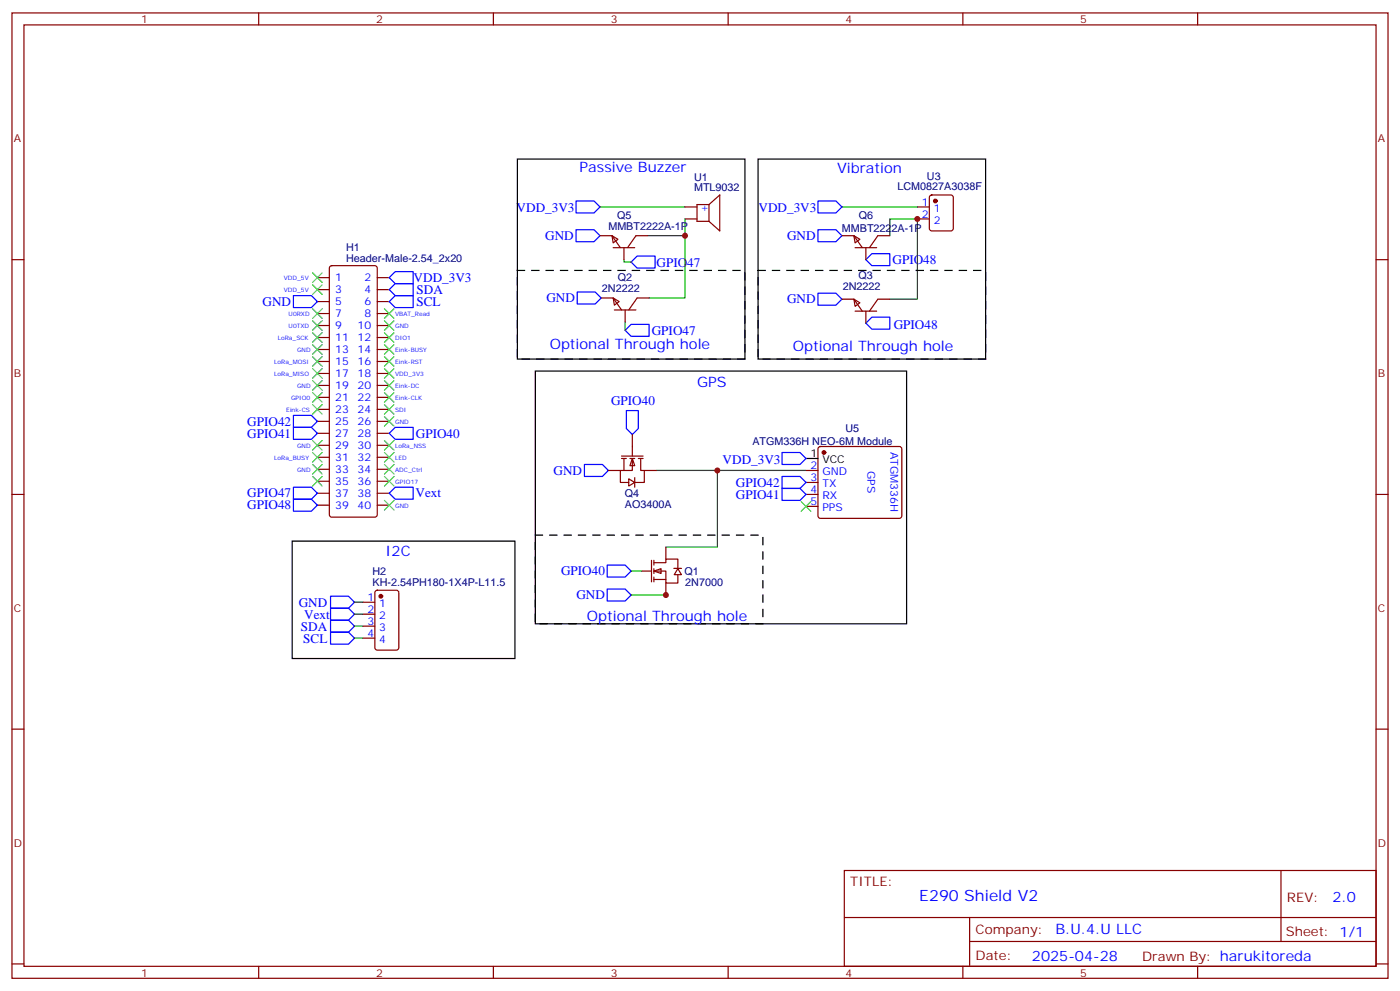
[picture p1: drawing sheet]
<svg xmlns="http://www.w3.org/2000/svg" width="412mm" height="292mm" viewBox="0 0 412 292" stroke-linecap="round" stroke-linejoin="round" font-family="sans-serif">
<g fill="none" stroke="#870000" stroke-width=".35">
<path d="M3.5 3.8h405.4v284.3h-405.4zM7.1 7.3h398.2v277.3h-398.2zM76.2 3.8v3.5M145.3 3.8v3.5M214.5 3.8v3.5M283.6 3.8v3.5M352.8 3.8v3.5M274 57.6l.5-.2h5.6l.7 .5v9.4l-.5 .7h-5.8l-.7-.4v-9.5zM3.5 76.5h3.6M97.2 78.5l.5-.3h12.7l.5 .3 .2 .5v72.6l-.2 .5-.5 .2h-12.7l-.5-.2-.2-.5v-72.6zM176.7 69.4h3.6l2.4 3.6M180.3 69.4l1.7 1.1-1.4 1z"/>
<path d="M180.6 73h6.4M183.8 73v3.5M190.9 69.4h-3.6l-2.4 3.6M201.8 61h3.5M201.8 64.5h3.5M208.8 60.3l3.2-2.9v10.6l-3.2-2.8M208.8 60.3v4.9M208.8 60.3h-3.5v4.9h3.5M248 69.4h3.5l2.5 3.6M251.5 69.4l1.8 1.1-1.4 1zM251.9 73h6.3M255.1 73v3.5"/>
<path d="M262.1 69.4h-3.5l-2.5 3.6M270.2 61h3.6M270.2 64.5h3.6M405.3 76.5h3.6M93.5 81.8h3.5M93.5 85.3h3.5M93.5 88.8h3.5M93.5 92.4h3.5M93.5 95.9h3.5M93.5 99.4h3.5M111.1 81.8h3.6M111.1 85.3h3.6"/>
<path d="M111.1 88.8h3.6M111.1 92.4h3.6M111.1 95.9h3.6M111.1 99.4h3.6M177.1 87.8h3.5l2.5 3.5M180.6 87.8l1.8 1-1.4 1.1zM181 91.3h6.3M184.1 91.3v3.5M191.2 87.8h-3.5l-2.5 3.5M248 88.1h3.5l2.5 3.6M251.5 88.1l1.8 1.1-1.4 1zM251.9 91.7h6.3"/>
<path d="M255.1 91.7v3.5M262.1 88.1h-3.5l-2.5 3.6M93.5 102.9h3.5M93.5 106.5h3.5M93.5 110h3.5M93.5 113.5h3.5M93.5 117.1h3.5M111.1 102.9h3.6M111.1 106.5h3.6M111.1 110h3.6M111.1 113.5h3.6M111.1 117.1h3.6"/>
<path d="M93.5 120.6h3.5M93.5 124.1h3.5M93.5 127.6h3.5M93.5 131.2h3.5M93.5 134.7h3.5M93.5 138.2h3.5M111.1 120.6h3.6M111.1 124.1h3.6M111.1 127.6h3.6M111.1 131.2h3.6M111.1 134.7h3.6M111.1 138.2h3.6"/>
<path d="M3.5 145.6h3.6M93.5 141.7h3.5M93.5 145.3h3.5M93.5 148.8h3.5M111.1 141.7h3.6M111.1 145.3h3.6M111.1 148.8h3.6M405.3 145.6h3.6M106.9 177.4h3.5M110.7 174.1l.4-.3h5.7l.6 .5 .1 16.5-.5 .6-5.9 .1-.6-.5-.1-16.4zM106.9 180.9h3.5M106.9 184.4h3.5"/>
<path d="M106.9 188h3.5M3.5 214.8h3.6M405.3 214.8h3.6M248.7 256.4h156.6v28.2h-156.6zM377.3 256.4v20.9M248.7 270.2h156.5M285.6 277.3h119.6M285.6 270.2v14.2M3.5 283.9h3.6M76.2 284.6v3.5M145.3 284.6v3.5M214.5 284.6v3.5"/>
<path d="M283.6 284.6v3.5M352.8 284.6v3.5M405.3 283.9h3.6"/>
</g>
<g fill="none" stroke="#00f" stroke-width=".35">
<path d="M169.7 59.2h5.3l1.7 1.8-1.7 1.7h-5.3zM240.9 59.2h5.3l1.8 1.8-1.8 1.7h-5.3zM169.7 67.7h5.3l1.7 1.7-1.7 1.8h-5.3zM187.7 75.4h5.3v3.6h-5.3l-1.8-1.8zM240.9 67.7h5.3l1.8 1.7-1.8 1.8h-5.3zM256.8 74.7h5.3v3.5h-5.3l-1.7-1.7zM86.4 87.1h5.3l1.8 1.7-1.8 1.8h-5.3zM116.4 83.5h5.3v3.6h-5.3l-1.7-1.8zM116.4 87.1h5.3v3.5h-5.3l-1.7-1.8zM116.4 80h5.3v3.5h-5.3l-1.7-1.7zM170 86h5.3l1.8 1.8-1.8 1.7h-5.3zM185.9 95.5h5.3v3.6h-5.3l-1.8-1.8z"/>
<path d="M240.9 86.4h5.3l1.8 1.7-1.8 1.8h-5.3zM256.8 93.4h5.3v3.5h-5.3l-1.7-1.7zM116.4 125.9h5.3v3.5h-5.3l-1.7-1.8zM172.2 136.8h5.2l1.8 1.8-1.8 1.7h-5.2zM184.5 120.9h3.5v5.3l-1.7 1.8-1.8-1.8zM86.4 147h5.3l1.8 1.8-1.8 1.8h-5.3zM86.4 143.5h5.3l1.8 1.8-1.8 1.7h-5.3zM116.4 143.5h5.3v3.5h-5.3l-1.7-1.7zM97.4 179.1h5.3l1.7 1.8-1.7 1.8h-5.3zM97.4 175.6h5.3l1.7 1.8-1.7 1.7h-5.3zM178.9 173.5h5.2l1.8 1.8-1.8 1.7h-5.2zM178.9 166.4h5.2l1.8 1.8-1.8 1.8h-5.2z"/>
<path d="M97.4 182.7h5.3l1.7 1.7-1.7 1.8h-5.3zM97.4 186.2h5.3l1.7 1.8-1.7 1.7h-5.3z"/>
</g>
<path d="M92.1 140.3l2.8 2.9M94.9 140.3l-2.8 2.9" fill="none" stroke="#3c3" stroke-width=".35"/>
<g fill="#870000" stroke="#870000" stroke-width=".35">
<circle cx="112.2" cy="175.6" r=".53"/>
<circle cx="275.5" cy="59.2" r=".53"/>
</g>
<g fill="none" stroke="#008700" stroke-width=".35">
<path d="M176.7 61h25.1M183.8 76.5v.7h2.1M201.8 64.5v4.9h-10.9M201.8 69.4v18.4h-10.6M248 61h22.2M262.1 69.4v-4.9h8.1v23.6h-8.1M184.1 94.8v2.5M193.3 138.6h44.1M211.3 138.6v22.5h-15.2M104.4 177.4h2.5M185.9 175.3h10.6M104.4 180.9h2.5"/>
<path d="M104.4 184.4h2.5M104.4 188h2.5"/>
</g>
<path d="M152.4 46.8h67v59h-67zM223.3 46.8h67v59h-67zM157.7 109.3h109.4v74.4h-109.4zM86.1 159.4h65.6v34.6h-65.6z" fill="none" stroke="#000" stroke-width=".35"/>
<path d="M152.4 79.7h67v26.1h-67zM223.3 79.7h67v26.1h-67zM157.7 157.6h67v26.1h-67z" fill="none" stroke="#000" stroke-width=".35" stroke-dasharray="2.1 2.1"/>
<g fill="#fff" stroke="#870000" stroke-width=".35">
<path d="M186.3 135l.7 2.2h-1.4z"/>
<path d="M185.2 141l1.8 1.1-1.8 1.1z"/>
</g>
<path d="M179.2 138.6h3.5M183.1 134.3h6.3M183.1 135h1.4M183.8 135v3.6M185.6 135h1.4M186.3 135v3.6h-3.6v3.5h2.5M186.3 128v6.3M188 135h1.4M188.7 135v3.6h1.1v3.5h-2.8M189.8 138.6h3.5M187 140.7v2.8" fill="none" stroke="#870000" stroke-width=".35"/>
<path d="M192.6 168.2l2.1-.7v1.4z" fill="#fff" stroke="#870000" stroke-width=".35"/>
<g fill="none" stroke="#870000" stroke-width=".35">
<path d="M237.4 138.6h3.5M241.2 131.7l.5-.2h23.2l.5 .2 .2 .5v19.8l-.2 .5-.5 .2h-23.2l-.5-.3-.3-.4v-19.8zM237.4 142.1h3.5M237.4 145.6h3.5M237.4 149.2h3.5M189.1 168.2h2.8M191.9 165v6.4M192.6 165.7h3.5v-1h3.6v2.8M192.6 168.2h3.5v3.5h3.6v-2.4M192.6 170.7h3.5M192.6 165v1.4M192.6 167.5v1.4"/>
<path d="M192.6 170v1.4M196.1 161.1v3.6M196.1 171.7v3.6M198.5 167.4h2.3M199.7 167.5l1 1.8h-2.1z"/>
</g>
<path d="M185.9 168.2h3.2" fill="none" stroke="#008700" stroke-width=".35"/>
<circle cx="242.7" cy="133.3" r=".53" fill="#870000" stroke="#870000" stroke-width=".35"/>
<path d="M237.4 135h3.5" fill="none" stroke="#000" stroke-width=".35"/>
<path d="M86.4 125.9h5.3l1.8 1.7-1.8 1.8h-5.3zM86.4 122.3h5.3l1.8 1.8-1.8 1.8h-5.3zM230.4 133.3h5.3l1.7 1.7-1.7 1.8h-5.3zM230.4 140.3h5.3l1.7 1.8-1.7 1.8h-5.3zM230.4 143.9h5.3l1.7 1.7-1.7 1.8h-5.3z" fill="none" stroke="#00f" stroke-width=".35"/>
<g fill="none" stroke="#3c3" stroke-width=".35">
<path d="M92.1 90.9l2.8 2.9M92.1 94.5l2.8 2.8M92.1 98l2.8 2.8M92.1 80.4l2.8 2.8M92.1 83.9l2.8 2.8M94.9 90.9l-2.8 2.9M94.9 94.5l-2.8 2.8M94.9 98l-2.8 2.8M94.9 80.4l-2.8 2.8M94.9 83.9l-2.8 2.8M113.2 94.5l2.9 2.8M113.2 90.9l2.9 2.9"/>
<path d="M113.2 98l2.9 2.8M116.1 94.5l-2.9 2.8M116.1 90.9l-2.9 2.9M116.1 98l-2.9 2.8M92.1 101.5l2.8 2.9M92.1 112.1l2.8 2.8M92.1 115.6l2.8 2.9M92.1 105.1l2.8 2.8M92.1 108.6l2.8 2.8M92.1 119.2l2.8 2.8M94.9 115.6l-2.8 2.9M94.9 101.5l-2.8 2.9"/>
<path d="M94.9 112.1l-2.8 2.8M94.9 119.2l-2.8 2.8M94.9 105.1l-2.8 2.8M94.9 108.6l-2.8 2.8M113.2 108.6l2.9 2.8M113.2 112.1l2.9 2.8M113.2 115.6l2.9 2.9M113.2 119.2l2.9 2.8M113.2 101.5l2.9 2.9M113.2 105.1l2.9 2.8M116.1 115.6l-2.9 2.9M116.1 108.6l-2.9 2.8"/>
<path d="M116.1 112.1l-2.9 2.8M116.1 119.2l-2.9 2.8M116.1 101.5l-2.9 2.9M116.1 105.1l-2.9 2.8M92.1 136.8l2.8 2.8M92.1 129.8l2.8 2.8M92.1 133.3l2.8 2.8M94.9 136.8l-2.8 2.8M94.9 129.8l-2.8 2.8M94.9 133.3l-2.8 2.8M113.2 122.7l2.9 2.8M113.2 129.8l2.9 2.8"/>
<path d="M113.2 136.8l2.9 2.8M113.2 133.3l2.9 2.8M116.1 122.7l-2.9 2.8M116.1 129.8l-2.9 2.8M116.1 136.8l-2.9 2.8M116.1 133.3l-2.9 2.8M113.2 147.4l2.9 2.8M113.2 140.3l2.9 2.9M116.1 147.4l-2.9 2.8M116.1 140.3l-2.9 2.9M236 147.7l2.8 2.9M238.8 147.7l-2.8 2.9"/>
</g>
<g fill="#c00">
<circle cx="201.8" cy="69.4" r=".88"/>
<circle cx="270.2" cy="64.5" r=".88"/>
<circle cx="211.3" cy="138.6" r=".88"/>
<circle cx="196.1" cy="175.3" r=".88"/>
</g>
<text font-size="4.6" fill="#00f" x="270.8" y="265.4">E290 Shield V2</text>
<g font-size="4.2" fill="#00f">
<text x="170.7" y="50.7">Passive Buzzer</text>
<text x="246.6" y="51.1">Vibration</text>
<text x="161.9" y="102.9">Optional Through hole</text>
<text x="233.5" y="103.3">Optional Through hole</text>
<text x="205.3" y="113.9">GPS</text>
<text x="113.6" y="163.6">I2C</text>
<text x="172.9" y="183">Optional Through hole</text>
<text x="392.5" y="265.7">2.0</text>
<text x="310.9" y="275.2">B.U.4.U LLC</text>
<text x="304" y="283">2025-04-28</text>
</g>
<g font-size="3.9" fill="#00f">
<text x="152.2" y="62.5">VDD_3V3</text>
<text x="223.5" y="62.5">VDD_3V3</text>
<text x="160.6" y="70.7">GND</text>
<text x="231.9" y="70.7">GND</text>
<text x="262.9" y="77.7">GPIO48</text>
<text x="121.9" y="83.1">VDD_3V3</text>
<text x="193.4" y="78.8">GPIO47</text>
<text x="122.7" y="86.6">SDA</text>
<text x="161" y="89">GND</text>
<text x="231.9" y="89.4">GND</text>
<text x="77.3" y="90.1">GND</text>
<text x="122.7" y="90.1">SCL</text>
<text x="192" y="98.5">GPIO47</text>
<text x="263.3" y="96.8">GPIO48</text>
<text x="180" y="119.3">GPIO40</text>
<text x="72.8" y="125.3">GPIO42</text>
<text x="72.8" y="128.9">GPIO41</text>
<text x="122.5" y="128.9">GPIO40</text>
<text x="212.9" y="136.6">VDD_3V3</text>
<text x="163.1" y="139.8">GND</text>
<text x="216.8" y="143.3">GPIO42</text>
<text x="72.8" y="146.5">GPIO47</text>
<text x="122.4" y="146.5">Vext</text>
<text x="216.8" y="146.9">GPIO41</text>
<text x="72.8" y="150.1">GPIO48</text>
<text x="165.3" y="169.4">GPIO40</text>
<text x="88" y="178.7">GND</text>
<text x="169.8" y="176.5">GND</text>
<text x="88.7" y="185.7">SDA</text>
<text x="89.6" y="182.2">Vext</text>
<text x="89.3" y="189.2">SCL</text>
</g>
<g font-size="3.9" fill="#800">
<text x="250.5" y="261">TITLE:</text>
<text x="379.1" y="265.7">REV:</text>
<text x="287.4" y="275.2">Company:</text>
<text x="378.7" y="275.8">Sheet: 1/1</text>
<text x="287.4" y="282.9">Date:</text>
<text x="336.4" y="282.9">Drawn By: harukitoreda</text>
</g>
<g font-size="3.2" fill="#800">
<text x="41.6" y="6.8">1</text>
<text x="110.8" y="6.8">2</text>
<text x="179.9" y="6.8">3</text>
<text x="249.1" y="6.8">4</text>
<text x="318.2" y="6.8">5</text>
<text x="4.1" y="41.9">A</text>
<text x="405.9" y="41.9">A</text>
<text x="4.1" y="111.1">B</text>
<text x="405.9" y="111.1">B</text>
<text x="4.1" y="180.2">C</text>
<text x="405.9" y="180.2">C</text>
<text x="4.1" y="249.3">D</text>
<text x="405.9" y="249.3">D</text>
<text x="41.6" y="287.6">1</text>
<text x="110.8" y="287.6">2</text>
<text x="179.9" y="287.6">3</text>
<text x="249.1" y="287.6">4</text>
<text x="318.2" y="287.6">5</text>
</g>
<g font-size="3.2" fill="#000080">
<text x="204.4" y="53.2">U1</text>
<text x="273.1" y="53">U3</text>
<text x="204.4" y="56.4">MTL9032</text>
<text x="264.4" y="56.1">LCM0827A3038F</text>
<text x="181.8" y="64.5">Q5</text>
<text x="253" y="64.5">Q6</text>
<text x="179.2" y="67.7">MMBT2222A-1P</text>
<text x="248" y="68.4">MMBT2222A-1P</text>
<text x="102" y="77.2">Header-Male-2.54_2x20</text>
<text x="102" y="74">H1</text>
<text x="182" y="82.8">Q2</text>
<text x="252.9" y="82.1">Q3</text>
<text x="177.3" y="86.1">2N2222</text>
<text x="248.2" y="85.4">2N2222</text>
<text x="221.6" y="130.9">ATGM336H NEO-6M Module</text>
<text x="249.1" y="127.2">U5</text>
<text x="184.1" y="149.7">AO3400A</text>
<text x="184.1" y="146.5">Q4</text>
<text x="109.7" y="172.6">KH-2.54PH180-1X4P-L11.5</text>
<text x="109.7" y="169.4">H2</text>
<text x="201.6" y="169.4">Q1</text>
<text x="201.9" y="172.5">2N7000</text>
</g>
<g font-size="3.2" fill="#00f">
<text x="206.4" y="62">+</text>
<text x="271.6" y="60.6">1</text>
<text x="271.6" y="64.1">2</text>
<text x="275.1" y="62.4">1</text>
<text x="275.1" y="65.9">2</text>
<text x="98.8" y="82.8">1</text>
<text x="107.3" y="82.8">2</text>
<text x="98.8" y="86.4">3</text>
<text x="98.8" y="89.9">5</text>
<text x="107.3" y="86.4">4</text>
<text x="107.3" y="89.9">6</text>
<text x="98.8" y="93.4">7</text>
<text x="107.3" y="93.4">8</text>
<text x="98.8" y="96.9">9</text>
<text x="98.8" y="100.5">11</text>
<text x="105.3" y="96.9">10</text>
<text x="105.3" y="100.5">12</text>
<text x="98.8" y="104">13</text>
<text x="98.8" y="107.5">15</text>
<text x="105.3" y="104">14</text>
<text x="105.3" y="107.5">16</text>
<text x="98.8" y="111.1">17</text>
<text x="105.3" y="111.1">18</text>
<text x="98.8" y="114.6">19</text>
<text x="98.8" y="118.1">21</text>
<text x="105.3" y="114.6">20</text>
<text x="105.3" y="118.1">22</text>
<text x="98.8" y="121.6">23</text>
<text x="98.8" y="125.2">25</text>
<text x="105.3" y="121.6">24</text>
<text x="105.3" y="125.2">26</text>
<text x="98.8" y="128.7">27</text>
<text x="105.3" y="128.7">28</text>
<text x="98.8" y="132.2">29</text>
<text x="98.8" y="135.7">31</text>
<text x="105.3" y="132.2">30</text>
<text x="105.3" y="135.7">32</text>
<text x="262.4" y="133" transform="rotate(90 262.4 133)">ATGM336H</text>
<text x="98.8" y="139.3">33</text>
<text x="98.8" y="142.8">35</text>
<text x="105.3" y="139.3">34</text>
<text x="105.3" y="142.8">36</text>
<text x="238.8" y="138.2">2</text>
<text x="238.8" y="141.7">3</text>
<text x="242.3" y="140">GND</text>
<text x="242.3" y="143.5">TX</text>
<text x="255.5" y="138.7" transform="rotate(90 255.5 138.7)">GPS</text>
<text x="98.8" y="146.3">37</text>
<text x="98.8" y="149.9">39</text>
<text x="105.3" y="146.3">38</text>
<text x="105.3" y="149.9">40</text>
<text x="238.8" y="145.3">4</text>
<text x="238.8" y="148.8">5</text>
<text x="242.3" y="147">RX</text>
<text x="242.3" y="150.6">PPS</text>
<text x="108.2" y="177">1</text>
<text x="111.7" y="178.8">1</text>
<text x="108.2" y="180.6">2</text>
<text x="108.2" y="184.1">3</text>
<text x="111.7" y="182.3">2</text>
<text x="111.7" y="185.8">3</text>
<text x="108.2" y="187.6">4</text>
<text x="111.7" y="189.4">4</text>
</g>
<g font-size="3.2">
<text x="238.8" y="134.7">1</text>
<text x="242.3" y="136.5">VCC</text>
</g>
<g font-size="1.8" fill="#00f">
<text x="83.6" y="82.5">VDD_5V</text>
<text x="83.6" y="86">VDD_5V</text>
<text x="85" y="93.1">U0RXD</text>
<text x="116.4" y="93.1">VBAT_Read</text>
<text x="81.8" y="100.1">LoRa_SCK</text>
<text x="85" y="96.6">U0TXD</text>
<text x="116.4" y="96.6">GND</text>
<text x="116.4" y="100.1">DIO1</text>
<text x="80.8" y="107.2">LoRa_MOSI</text>
<text x="87.5" y="103.6">GND</text>
<text x="116.4" y="103.6">Eink-BUSY</text>
<text x="116.4" y="107.2">Eink-RST</text>
<text x="80.8" y="110.7">LoRa_MISO</text>
<text x="116.4" y="110.7">VDD_3V3</text>
<text x="85.7" y="117.8">GPIO0</text>
<text x="87.5" y="114.2">GND</text>
<text x="116.4" y="114.2">Eink-DC</text>
<text x="116.4" y="117.8">Eink-CLK</text>
<text x="84.3" y="121.3">Eink-CS</text>
<text x="116.4" y="124.8">GND</text>
<text x="116.4" y="121.3">SDI</text>
<text x="87.5" y="131.9">GND</text>
<text x="116.4" y="131.9">LoRa_NSS</text>
<text x="80.8" y="135.4">LoRa_BUSY</text>
<text x="116.4" y="135.4">LED</text>
<text x="87.5" y="138.9">GND</text>
<text x="116.4" y="138.9">ADC_Ctrl</text>
<text x="116.4" y="142.5">GPIO17</text>
<text x="116.4" y="149.5">GND</text>
</g>
</svg>
